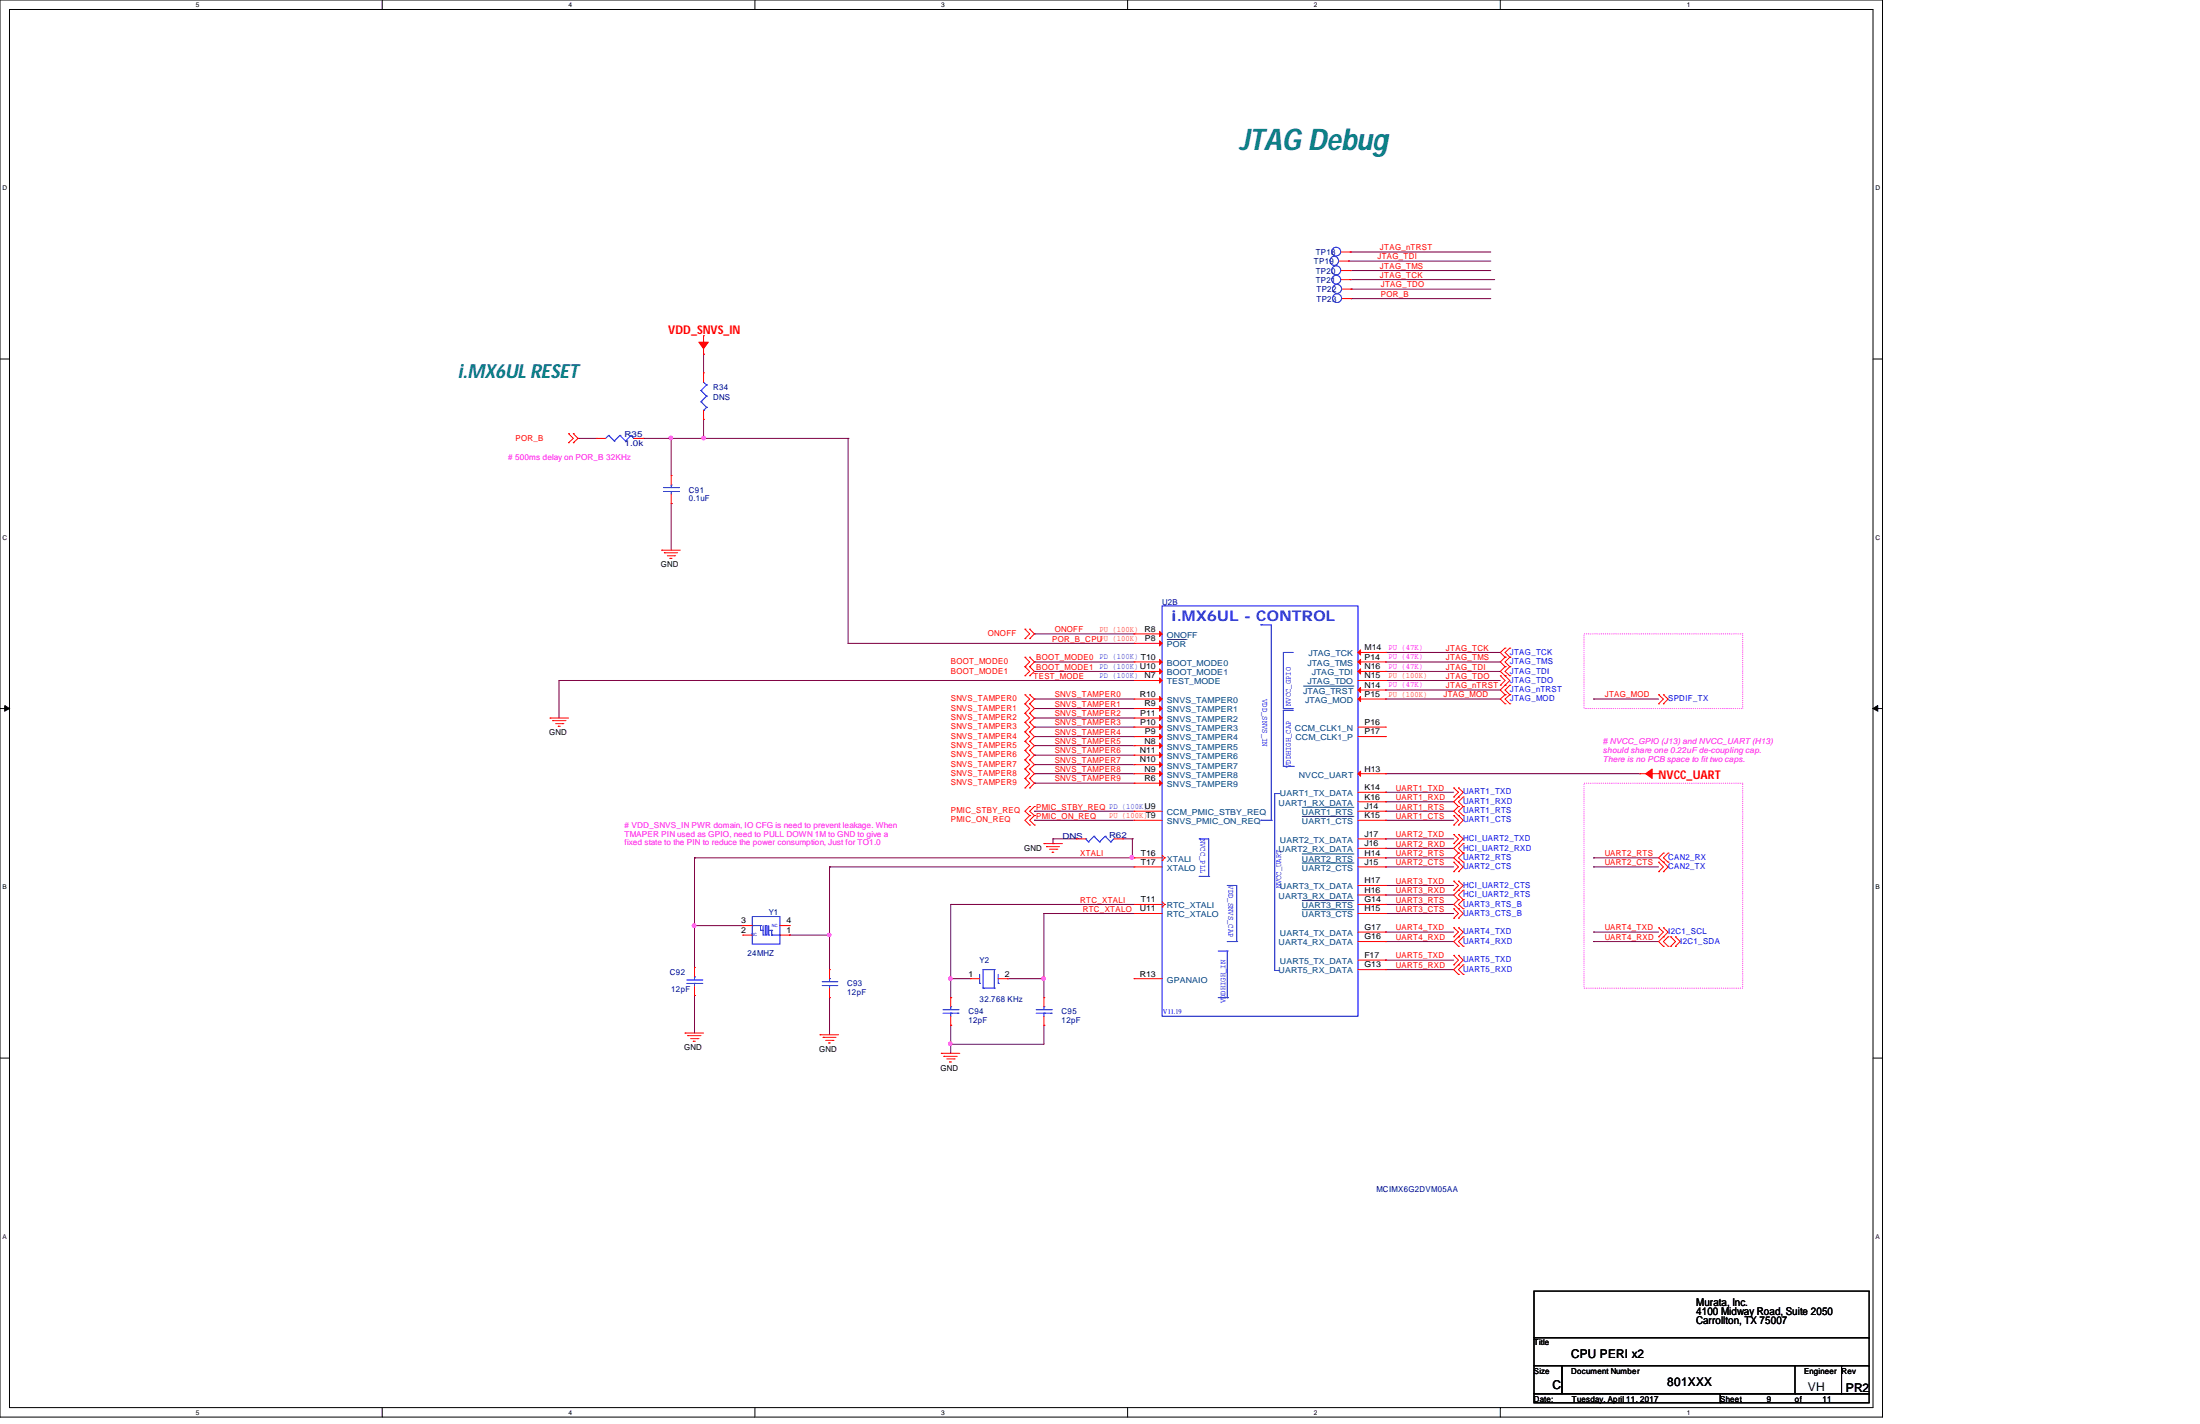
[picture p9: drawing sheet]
<svg xmlns="http://www.w3.org/2000/svg" width="432mm" height="279mm" viewBox="0 0 432 279" stroke-linecap="round" stroke-linejoin="round" font-family="sans-serif">
<path d="M0 0h369.5v278h-369.5zM1.9 1.9h365.7v274.3h-365.7z" fill="none" stroke="#000" stroke-width=".2"/>
<g fill="#fff">
<path d="M38.4 .3h.6v1.3h-.6z"/>
<path d="M38.4 276.4h.6v1.4h-.6z"/>
</g>
<path d="M75 0v1.9M75 276.2v1.8" fill="none" stroke="#000" stroke-width=".2"/>
<g fill="#fff">
<path d="M111.6 .3h.6v1.3h-.6z"/>
<path d="M111.6 276.4h.6v1.4h-.6z"/>
</g>
<path d="M148.2 0v1.9M148.2 276.2v1.8" fill="none" stroke="#000" stroke-width=".2"/>
<g fill="#fff">
<path d="M184.7 .3h.6v1.3h-.6z"/>
<path d="M184.7 276.4h.6v1.4h-.6z"/>
</g>
<path d="M221.3 0v1.9M221.3 276.2v1.8" fill="none" stroke="#000" stroke-width=".2"/>
<g fill="#fff">
<path d="M257.9 .3h.6v1.3h-.6z"/>
<path d="M257.9 276.4h.6v1.4h-.6z"/>
</g>
<path d="M294.5 0v1.9M294.5 276.2v1.8" fill="none" stroke="#000" stroke-width=".2"/>
<g fill="#fff">
<path d="M331 .3h.6v1.3h-.6z"/>
<path d="M331 276.4h.6v1.4h-.6z"/>
<path d="M.5 36.2h.9v1.3h-.9z"/>
<path d="M368.1 36.2h.9v1.3h-.9z"/>
<path d="M.5 104.7h.9v1.4h-.9z"/>
<path d="M368.1 104.7h.9v1.4h-.9z"/>
</g>
<path d="M0 70.4h1.9M367.6 70.4h1.9" fill="none" stroke="#000" stroke-width=".2"/>
<g fill="#fff">
<path d="M.5 173.3h.8v1.4h-.8z"/>
<path d="M368.1 173.3h.8v1.4h-.8z"/>
</g>
<path d="M0 139h1.9M367.6 139h1.9" fill="none" stroke="#000" stroke-width=".2"/>
<path d="M.9 138.4l1 .6-1 .5zM367.6 139l1-.6v1.1z" fill="#000" stroke="#000" stroke-width=".2"/>
<g fill="#fff">
<path d="M.5 241.9h.7v1.3h-.7z"/>
<path d="M368.1 241.9h.7v1.3h-.7z"/>
</g>
<path d="M0 207.6h1.9M367.6 207.6h1.9M301.1 253.3h65.8v9.2h-65.8zM301.1 262.5h65.8v5.5h-65.8zM301.1 268h5.5v5.5h-5.5zM301.1 273.5h36.6v1.8h-36.6zM306.6 268h54.8v5.5h-54.8zM337.7 273.5h29.2v1.8h-29.2zM352.3 273.5h.1M352.3 268v5.5M361.4 268h5.5v5.5h-5.5z" fill="none" stroke="#000" stroke-width=".2"/>
<path d="M310.9 124.4h31.2v14.6h-31.2zM310.9 153.7h31.2v40.2h-31.2z" fill="none" stroke="#f0f" stroke-width=".2" stroke-dasharray="0 .3"/>
<g fill="none" stroke="#800040" stroke-width=".2">
<path d="M264.7 51.2h.1M264.7 51.2h27.9M265 54.9h.1M265 53.1h.1M265 49.4h.1M265 54.9h28.4M265 53.1h27.6M265 49.4h27.6M265.2 56.7h.1M265.2 58.6h.1M265.2 56.7h27.4M265.2 58.6h27.4"/>
<path d="M138.1 69.5h.1M138.1 69.5v3.7M113.5 86h.1M113.5 86h3.6M126.2 86h.1M126.2 86h40.3M131.7 98.8h.1M131.7 86h.1M131.7 86v7.3M131.7 98.8v9.1M138.1 86h.1M138.1 82.3v3.7"/>
<path d="M166.5 86h.1M166.5 86v40.2h56.1M109.7 133.5h.1M109.7 133.5v7.4M109.7 133.5h112.9M203 129.9h.1M203 131.7h.1M203 137.2h.1M203 139h.1M203 124.4h.1M203 129.9h19.6M203 131.7h19.6"/>
<path d="M203 137.2h19.6M203 139h19.6M203 124.4h19.6M222.6 126.2h.1M271.9 137.2h.1M271.9 128h.1M271.9 129.9h.1M271.9 131.7h.1M271.9 133.5h.1M271.9 135.4h.1M271.9 129.9h22.6M271.9 131.7h22.6"/>
<path d="M271.9 133.5h22.6M271.9 137.2h22.6M271.9 128h22.6M271.9 135.4h22.6M312.8 137.2h.1M312.8 137.2h12.7M203 159.2h.1M203 140.9h.1M203 142.7h.1M203 144.5h.1M203 146.3h.1M203 148.2h.1"/>
<path d="M203 150h.1M203 151.8h.1M203 153.7h.1M203 159.2h19.6M203 151.8h19.6M203 140.9h19.6M203 142.7h19.6M203 144.5h19.6M203 146.3h19.6M203 148.2h19.6M203 150h19.6M203 153.7h19.6"/>
<path d="M271.9 151.8h.1M271.9 155.4h.1M271.9 157.3h.1M271.9 159.2h.1M271.9 159.2h13.4M271.9 151.8h50M271.9 155.4h13.4M271.9 157.3h13.4M136.3 168.3h.1M136.3 168.3v21.5M136.3 168.3h86.3M162.8 170.1h.1"/>
<path d="M162.8 170.1v20.1M162.8 170.1h59.8M186.6 177.5h.1M186.6 177.5h36M186.6 177.5v18.2M203 161h.1M203 161h19.6M204.9 179.2h.1M204.9 179.2h17.7M204.9 179.2v16.5M206.7 164.6h.1M206.7 165.5h.1"/>
<path d="M206.7 164.6h4.5M206.7 164.6v.9M220.4 164.6h1.8M222.2 168.3h.1M222.2 164.6h.1M222.2 164.6v3.7M271.9 161h.1M271.9 164.6h.1M271.9 166.5h.1M271.9 170.1h.1M271.9 168.3h.1M271.9 173.7h.1"/>
<path d="M271.9 175.6h.1M271.9 179.2h.1M271.9 177.5h.1M271.9 161h13.4M271.9 177.5h13.4M271.9 179.2h13.4M271.9 168.3h13.4M271.9 164.6h13.4M271.9 166.5h13.4M271.9 170.1h13.4M271.9 173.7h13.4M271.9 175.6h13.4"/>
<path d="M312.8 170.1h.1M312.8 168.3h.1M312.8 168.3h12.7M312.8 170.1h12.7M136.3 181.6h.1M136.3 195.3h.1M136.3 195.3v7.4M136.3 181.6h9.5M154.9 183.5h.1M154.9 183.5h7.9M162.8 195.7h.1M162.8 183.5h.1"/>
<path d="M162.8 195.7v7.3M186.6 192h.1M186.6 195.7h.1M186.6 192h3.8M197.7 192h.1M197.7 192h7.2M204.9 192h.1M271.9 182.9h.1M271.9 184.7h.1M271.9 188.4h.1M271.9 190.2h.1M271.9 182.9h13.4"/>
<path d="M271.9 184.7h13.4M271.9 188.4h13.4M271.9 190.2h13.4M312.8 182.9h.1M312.8 184.7h.1M312.8 182.9h12.7M312.8 184.7h12.7M186.6 201.2h.1M186.6 204.9h.1M186.6 201.2v5.5M204.9 201.2h.1M204.9 201.2v3.7h-18.3"/>
</g>
<g fill="#f0f" stroke="#f0f" stroke-width=".2">
<circle cx="204.8" cy="192" r=".34"/>
<circle cx="186.5" cy="204.8" r=".34"/>
<circle cx="138.1" cy="85.9" r=".34"/>
<circle cx="131.7" cy="85.9" r=".34"/>
<circle cx="186.5" cy="192" r=".34"/>
<circle cx="136.2" cy="181.6" r=".34"/>
<circle cx="162.7" cy="183.4" r=".32"/>
<circle cx="222.2" cy="168.2" r=".34"/>
</g>
<g fill="none" stroke="#f00" stroke-width=".2">
<path d="M262.8 51.2h1.9M263.2 53.1h1.8M263.2 54.9h1.8M263.2 49.4h1.8M263.4 56.7h1.8M263.4 58.6h1.8M264.7 51.2h.1M265 53.1h.1M265 54.9h.1M265 49.4h.1M265.2 56.7h.1M265.2 58.6h.1"/>
<path d="M138.1 69.5h.1M138.1 65.9h.1M138.1 73.2h.1M138.1 65.9v2M138.1 68.2v1.3M138.1 73.2v1.8M111.6 86.9h.1M111.6 85.1h.1M111.6 85.1l.9 .9-.9 .9M112.5 85.1h.1M112.5 86.9h.1M112.5 85.1l1 .9-1 .9"/>
<path d="M117.1 86h.1M117.1 86h1.8M124.4 86h1.8M126.2 86h.1M131.7 93.3h.1M131.7 98.8h.1M131.7 93.3v1.9M131.7 96.9v1.9M138.1 82.3h.1M138.1 80.5v1.8M129.9 107.9h.1M129.9 107.9h3.6"/>
<path d="M130.4 108.5h.1M130.4 108.5h2.6M131 109.1h1.4M131.5 109.6h.1M131.5 109.6h.4M132.4 109.1h.1M201.2 130.8h.1M201.2 128.9h.1M201.2 132.6h.1M201.2 125.3h.1M201.2 123.4h.1M201.2 136.3h.1"/>
<path d="M201.2 138.1h.1M201.2 140h.1M201.2 128.9l.9 1-.9 .9M201.2 130.8l.9 .9-.9 .9M201.2 123.4l.9 1-.9 .9M201.2 136.3l.9 .9-.9 .9M201.2 138.1l.9 .9-.9 1M201.2 140l.9 .9-.9 .8M202.1 128.9h.1M202.1 130.8h.1M202.1 132.6h.1M202.1 123.4h.1"/>
<path d="M202.1 125.3h.1M202.1 138.1h.1M202.1 136.3h.1M202.1 140h.1M202.1 128.9l.9 1-.9 .9M202.1 130.8l.9 .9-.9 .9M202.1 123.4l.9 1-.9 .9M202.1 136.3l.9 .9-.9 .9M202.1 138.1l.9 .9-.9 1M202.1 140l.9 .9-.9 .8M222.6 129.9h.1M222.6 131.7h.1"/>
<path d="M222.6 126.2h.1M222.6 124.4h.1M222.6 133.5h.1M222.6 137.2h.1M222.6 139h.1M222.6 129.9h5.5M222.6 131.7h5.5M222.6 133.5h5.5M222.6 137.2h5.5M222.6 126.2h5.5M222.6 124.4h5.5M222.6 139h5.5"/>
<path d="M266.5 128h5.4M266.5 129.9h5.4M266.5 131.7h5.4M266.5 133.5h5.4M266.5 135.4h5.4M266.5 137.2h5.4M271.9 128h.1M271.9 129.9h.1M271.9 131.7h.1M271.9 133.5h.1M271.9 135.4h.1M271.9 137.2h.1"/>
<path d="M294.5 132.6h.1M294.5 134.5h.1M294.5 132.6l.9 .9-.9 1M295.4 127.2h.1M295.4 128.9h.1M295.4 130.8h.1M295.4 134.5h.1M295.4 136.3h.1M295.4 138.1h.1M295.4 132.6h.1M295.4 127.2l-.9 .8 .9 .9M295.4 128.9l-.9 1 .9 .9"/>
<path d="M295.4 132.6l.9 .9-1.8 1.9 .9 .9M295.4 136.3l-.9 .9 .9 .9M295.4 130.8l-.9 .9 .9 .9M296.3 128.9h.1M296.3 127.2h.1M296.3 130.8h.1M296.3 136.3h.1M296.3 134.5h.1M296.3 138.1h.1M296.3 132.6h.1M296.3 127.2l-.9 .8 .9 .9M296.3 128.9l-.9 1 .9 .9"/>
<path d="M296.3 134.5l-.9 .9 .9 .9M296.3 136.3l-.9 .9 .9 .9M296.3 130.8l-.9 .9 .9 .9M325.5 136.3h.1M325.5 138.1h.1M325.5 136.3l1 .9-1 .9M326.5 136.3h.1M326.5 138.1h.1M326.5 136.3l.9 .9-.9 .9M107.9 140.9h.1M107.9 140.9h3.7M108.5 141.4h.1"/>
<path d="M108.5 141.4h2.6M109.1 142h1.4M109.6 142.5h.1M109.6 142.5h.4M110.5 142h.1M201.2 141.7h.1M201.2 143.6h.1M201.2 145.5h.1M201.2 147.2h.1M201.2 149.1h.1M201.2 150.9h.1M201.2 152.7h.1"/>
<path d="M201.2 154.6h.1M201.2 141.7l.9 1-.9 .9M201.2 143.6l.9 .9-.9 1M201.2 145.5l.9 .8-.9 .9M201.2 147.2l.9 1-.9 .9M201.2 149.1l.9 .9-.9 .9M201.2 150.9l.9 .9-.9 .9M201.2 152.7l.9 1-.9 .9M202.1 158.2h.1M202.1 141.7h.1M202.1 143.6h.1M202.1 145.5h.1"/>
<path d="M202.1 147.2h.1M202.1 149.1h.1M202.1 150.9h.1M202.1 152.7h.1M202.1 154.6h.1M202.1 158.2l-.9 1 .9 .8M202.1 141.7l.9 1-.9 .9M202.1 143.6l.9 .9-.9 1M202.1 145.5l.9 .8-.9 .9M202.1 147.2l.9 1-.9 .9M202.1 149.1l.9 .9-.9 .9M202.1 150.9l.9 .9-.9 .9"/>
<path d="M202.1 152.7l.9 1-.9 .9M203 158.2h.1M203 158.2l-.9 1 .9 .8M222.6 159.2h.1M222.6 140.9h.1M222.6 142.7h.1M222.6 144.5h.1M222.6 146.3h.1M222.6 148.2h.1M222.6 150h.1M222.6 151.8h.1M222.6 153.7h.1"/>
<path d="M222.6 140.9h5.5M222.6 151.8h5.5M222.6 144.5h5.5M222.6 159.2h5.5M222.6 142.7h5.5M222.6 146.3h5.5M222.6 148.2h5.5M222.6 150h5.5M222.6 153.7h5.5M266.5 151.8h5.4M266.5 144.5h5.4M266.5 159.2h5.4"/>
<path d="M266.5 142.7h5.4M266.5 155.4h5.4M266.5 157.3h5.4M271.9 144.5h.1M271.9 142.7h.1M271.9 155.4h.1M271.9 157.3h.1M271.9 159.2h.1M271.9 151.8h.1M285.3 154.6h.1M285.3 156.4h.1M285.3 154.6l1 .8-1 1"/>
<path d="M286.3 154.6h.1M286.3 156.4h.1M286.3 158.2h.1M286.3 154.6l.9 .8-1.9 1.9 1 .9M286.3 158.2l-1 1 1 .8M287.2 158.2h.1M287.2 156.4h.1M287.2 156.4l-.9 .9 .9 .9M287.2 158.2l-.9 1 .9 .8M321.9 151.8h.1M321.9 151.8h1.3M323.5 151.8h2"/>
<path d="M325.5 151.8h.1M202.1 160h.1M202.1 161.9h.1M202.1 160l-.9 1 .9 .9M203 160h.1M203 161.9h.1M203 160l-.9 1 .9 .9M204.9 165.5h.1M204.9 165.5h3.6M205.4 166.1h.1M205.4 166.1h2.5M206 166.6h1.4"/>
<path d="M206.5 167.2h.1M206.5 167.2h.3M207.4 166.6h.1M211.2 164.6h.1M211.2 164.6h1.9M218.6 164.6h1.8M220.4 164.6h.1M222.6 177.5h.1M222.6 170.1h.1M222.6 168.3h.1M222.6 161h.1M222.6 179.2h.1"/>
<path d="M222.6 177.5h5.5M222.6 170.1h5.5M222.6 168.3h5.5M222.6 161h5.5M222.6 179.2h5.5M228.1 178h.1M228.1 168.8h.1M228.1 177l.5 .5M228.1 167.8l.5 .5M228.6 177.5h.1M228.6 168.3h.1M228.6 177.5l-.5 .5"/>
<path d="M228.6 168.3l-.5 .5M266.5 177.5h5.4M266.5 170.1h5.4M266.5 168.3h5.4M266.5 161h5.4M266.5 179.2h5.4M266.5 164.6h5.4M266.5 166.5h5.4M266.5 173.7h5.4M266.5 175.6h5.4M271.9 161h.1M271.9 164.6h.1"/>
<path d="M271.9 166.5h.1M271.9 168.3h.1M271.9 170.1h.1M271.9 177.5h.1M271.9 179.2h.1M271.9 173.7h.1M271.9 175.6h.1M285.3 163.7h.1M285.3 165.5h.1M285.3 161.9h.1M285.3 160h.1M285.3 171h.1"/>
<path d="M285.3 169.2h.1M285.3 178.3h.1M285.3 172.9h.1M285.3 174.7h.1M285.3 163.7l1 .9-1 .9M285.3 160l1 1-1 .9M285.3 169.2l1 .9-1 .9M285.3 178.3l1 .9-1 1M285.3 172.9l1 .8-1 1M286.3 163.7h.1M286.3 165.5h.1M286.3 167.4h.1"/>
<path d="M286.3 161.9h.1M286.3 160h.1M286.3 171h.1M286.3 169.2h.1M286.3 178.3h.1M286.3 176.5h.1M286.3 172.9h.1M286.3 174.7h.1M286.3 163.7l.9 .9-1.9 1.9 1 .9M286.3 160l.9 1-.9 .9M286.3 169.2l.9 .9-.9 .9M286.3 167.4l-1 .9 1 .9"/>
<path d="M286.3 178.3l.9 .9-.9 1M286.3 176.5l-1 1 1 .8M286.3 172.9l.9 .8-1.9 1.9 1 .9M287.2 167.4h.1M287.2 165.5h.1M287.2 160h.1M287.2 169.2h.1M287.2 176.5h.1M287.2 178.3h.1M287.2 174.7h.1M287.2 165.5l-.9 1 .9 .9M287.2 167.4l-.9 .9 .9 .9"/>
<path d="M287.2 176.5l-.9 1 .9 .8M287.2 174.7l-.9 .9 .9 .9M325.5 169.2h.1M325.5 171h.1M325.5 169.2l1 .9-1 .9M326.5 169.2h.1M326.5 171h.1M326.5 167.4h.1M326.5 169.2l.9 .9-.9 .9M326.5 167.4l-1 .9 1 .9M327.4 169.2h.1M327.4 167.4h.1"/>
<path d="M327.4 167.4l-.9 .9 .9 .9M136.3 189.8h.1M136.3 195.3h.1M136.3 189.8v1.9M136.3 193.5v1.8M145.8 183.5h.1M145.8 181.6h.1M145.8 183.5h1.9M145.8 181.6h1.9M153.1 183.5h1.8M153.1 181.6h1.8M154.9 183.5h.1"/>
<path d="M154.9 181.6h.1M162.8 190.2h.1M162.8 195.7h.1M162.8 190.2v1.8M162.8 193.9v1.8M186.6 195.7h.1M186.6 195.7v1.8M186.6 199.4v1.8M190.4 192h.1M190.4 192h1.9M195.9 192h1.8M197.7 192h.1"/>
<path d="M204.9 195.7h.1M204.9 195.7v1.8M204.9 199.4v1.8M222.6 192h.1M222.6 192h5.5M266.5 184.7h5.4M266.5 188.4h5.4M266.5 190.2h5.4M266.5 182.9h5.4M271.9 184.7h.1M271.9 188.4h.1M271.9 190.2h.1"/>
<path d="M271.9 182.9h.1M285.3 180.2h.1M285.3 182h.1M285.3 183.8h.1M285.3 187.5h.1M285.3 189.3h.1M285.3 182l1 .9-1 .9M285.3 187.5l1 .9-1 .9M286.3 180.2h.1M286.3 182h.1M286.3 183.8h.1M286.3 185.7h.1"/>
<path d="M286.3 189.3h.1M286.3 191.2h.1M286.3 187.5h.1M286.3 182l.9 .9-1.9 1.8 1 1M286.3 187.5l.9 .9-1.9 1.8 1 1M287.2 185.7h.1M287.2 183.8h.1M287.2 191.2h.1M287.2 189.3h.1M287.2 183.8l-.9 .9 .9 1M287.2 189.3l-.9 .9 .9 1M325.5 182h.1"/>
<path d="M325.5 183.8h.1M325.5 182l1 .9-1 .9M326.5 185.7h.1M326.5 183.8h.1M326.5 182h.1M326.5 182l.9 .9-1.9 1.8 1 1M327.4 183.8h.1M327.4 185.7h.1M327.4 183.8l-.9 .9 .9 1M327.9 183.8h.1M327.9 185.7h.1M327.9 183.8l.9 .9-.9 1"/>
<path d="M328.8 185.7h.1M328.8 183.8h.1M328.8 183.8l1 .9-1 1M134.5 202.7h.1M134.5 202.7h3.6M135 203.2h.1M135 203.2h2.6M135.6 203.8h1.4M136.1 204.3h.1M136.1 204.3h.4M137 203.8h.1M161 203h.1"/>
<path d="M161 203h3.6M161.5 203.5h.1M161.5 203.5h2.6M162.1 204.1h1.4M162.6 204.6h.1M162.6 204.6h.4M163.5 204.1h.1M184.7 206.7h.1M184.7 206.7h3.7M185.3 207.3h.1M185.3 207.3h2.6M185.8 207.8h1.5"/>
<path d="M186.4 208.4h.1M186.4 208.4h.4M186.6 201.2h.1M187.3 207.8h.1M204.9 201.2h.1"/>
</g>
<g fill="#f00" stroke="#f00" stroke-width=".2">
<path d="M266.5 128l.5-.5v1z"/>
<path d="M266.5 129.9l.5-.5v1z"/>
<path d="M266.5 131.7l.5-.5v1z"/>
<path d="M266.5 135.4l.5-.5v1z"/>
<path d="M266.5 137.2l.5-.5v1z"/>
<path d="M227.6 129.4l.5 .5-.5 .5z"/>
<path d="M227.6 131.2l.5 .5-.5 .5z"/>
<path d="M227.6 125.7l.5 .5-.5 .5z"/>
<path d="M227.6 123.9l.5 .5-.5 .5z"/>
<path d="M227.6 133l.5 .5-.5 .5z"/>
<path d="M227.6 136.7l.5 .5-.5 .5z"/>
<path d="M227.6 138.5l.5 .5-.5 .5z"/>
<path d="M227.6 140.4l.5 .5-.5 .5z"/>
<path d="M227.6 142.2l.5 .5-.5 .5z"/>
<path d="M227.6 144l.5 .5-.5 .5z"/>
<path d="M227.6 145.8l.5 .5-.5 .5z"/>
<path d="M227.6 147.7l.5 .5-.5 .5z"/>
<path d="M227.6 149.5l.5 .5-.5 .5z"/>
<path d="M227.6 151.3l.5 .5-.5 .5z"/>
<path d="M227.6 153.2l.5 .5-.5 .5z"/>
<path d="M266.5 151.8l.5-.5v1z"/>
<path d="M323 151.8l1.3-.9v1.8z" fill-rule="evenodd"/>
<path d="M137.2 67.1h1.8l-.9 1.3z" fill-rule="evenodd"/>
</g>
<g fill="none" stroke="#00f" stroke-width=".2">
<path d="M137.6 76.6h.1M137.6 78.8h.1M137.6 76.6l1.1 1.1M137.6 78.8l1.1 1.1M138.1 75l.6 .5M138.7 75.5h.1M138.7 77.7h.1M138.7 79.9h.1M138.7 75.5l-1.1 1.1M138.7 77.7l-1.1 1.1M138.7 79.9l-.6 .6M119.5 85.4h.1"/>
<path d="M119.5 85.4l-.6 .6M119.5 85.4l1.1 1.1M120.6 86.5h.1M121.7 85.4h.1M121.7 85.4l-1.1 1.1M121.7 85.4l1.1 1.1M122.8 86.5h.1M123.9 85.4h.1M123.9 85.4l-1.1 1.1M123.9 85.4l.5 .6M124.4 86h.1M130.2 96.4h3"/>
<path d="M130.2 95.7h3M131.7 96.4h.1M131.7 95.2h.1M131.7 95.2v.5M131.7 96.4v.5M133.2 96.4h.1M133.2 95.7h.1M138.1 80.5h.1M228.1 118.9h38.4v80.5h-38.4zM247.5 122.6h.1M247.5 122.6h2v38.4M251.9 139h.1"/>
<path d="M251.9 139h1.8M253.7 128h.1M253.7 139h.1M253.7 139.4h.1M253.7 128h-1.8v11M253.7 139.4h-1.8v11M250.2 155.7h.1M250.2 155.7v34.7M250.2 155.7h.9M251.9 150.4h.1M251.9 150.4h1.9M253.8 150.4h.1"/>
<path d="M147.7 179.8h5.4v5.5h-5.4zM213.1 164.6h.1M213.1 164.6l.5 .6M213.6 165.2h.1M214.7 164.1h.1M214.7 164.1l1.1 1.1M214.7 164.1l-1.1 1.1M215.8 165.2h.1M216.9 164.1h.1M216.9 164.1l1.1 1.1M216.9 164.1l-1.1 1.1M218 165.2h.1"/>
<path d="M218.6 164.6l-.6 .6M235.4 164.6h.1M235.4 172h.1M235.4 164.6h1.8v7.4M235.4 172h1.8M237.2 172h.1M240.9 173.7h.1M240.9 173.7h1.8v11M247.5 161h.1M247.5 161h2M249.5 161h.1M134.8 193h3"/>
<path d="M134.8 192.3h3M136.3 193h.1M136.3 191.7h.1M136.3 191.7v.6M136.3 193v.5M137.8 193h.1M137.8 192.3h.1M147.7 181.6h.1M147.7 181.6h1.6M149.3 182.5h.1M149.3 181.6h.1M149.3 182.5h.5"/>
<path d="M149.3 181.6v.9M149.8 183.5h.1M149.8 181.6v1.9M150.2 181.6h.3v1.9h-.3zM150.9 183.5h.1M150.9 181.6v1.9M150.9 182.5h.6M151.5 183.5h.1M151.5 182.5h.1M151.5 182.5v1M151.5 183.5h1.6M153.1 183.5h.1"/>
<path d="M161.4 193.4h2.9M161.4 192.6h2.9M162.8 193.4h.1M162.8 192h.1M162.8 192v.6M162.8 193.4v.5M164.3 193.4h.1M164.3 192.6h.1M185.1 198.8h2.9M185.1 198.1h2.9M186.6 198.8h.1M186.6 197.5h.1"/>
<path d="M186.6 197.5v.6M186.6 198.8v.6M188 198.8h.1M188 198.1h.1M192.3 193h.1M192.3 191.2v1.8M193 193.9h.1M193 190.2h.1M193 190.2v3.7M193 193.9h2.2M193 190.2h2.2M195.2 193.9h.1"/>
<path d="M195.2 190.2h.1M195.2 190.2v3.7M195.9 193h.1M195.9 191.2v1.8M203.4 198.8h2.9M203.4 198.1h2.9M204.9 198.8h.1M204.9 197.5h.1M204.9 197.5v.6M204.9 198.8v.6M206.3 198.8h.1M206.3 198.1h.1"/>
<path d="M239.1 186.6h1.8M239.1 195.7h1.8M240.9 184.7h.1M240.9 186.6h.1M240.9 195.7h.1M240.9 184.7h1.8M240.9 186.6v9.1M242.7 184.7h.1M250.2 190.4h.1M250.2 190.4h.9"/>
<circle cx="261.9" cy="51.2" r=".86"/>
<circle cx="262.3" cy="53" r=".89"/>
<circle cx="262.3" cy="54.9" r=".87"/>
<circle cx="262.3" cy="49.4" r=".87"/>
<circle cx="262.4" cy="56.7" r=".89"/>
<circle cx="262.4" cy="58.5" r=".87"/>
</g>
<g fill="none" stroke="#004080" stroke-width=".2">
<path d="M229 125.5h3.8M232.8 125.5h.1M255.8 134.6h9.8M265.6 134.6h.1M255.5 158.4h10.1M265.6 158.4h.1M255.5 160.2h10.1M255.5 167.6h10.1M255.5 169.3h10.1M255.5 176.7h10.1M255.5 178.5h10.1M265.6 160.2h.1"/>
<path d="M265.6 167.6h.1M265.6 169.3h.1M265.6 176.7h.1M265.6 178.5h.1"/>
</g>
<text font-size="5.8" fill="#008080" x="243.2" y="29.4">JTAG Debug</text>
<text font-size="3.8" fill="#008080" x="89.8" y="74.1">i.MX6UL RESET</text>
<text font-size="2.9" fill="#00f" x="230" y="121.8">i.MX6UL - CONTROL</text>
<g font-size="2.4" fill="#f00">
<text x="131.1" y="65.4">VDD_SNVS_IN</text>
<text x="325.5" y="152.8">NVCC_UART</text>
</g>
<g font-size="2.4">
<text x="308.4" y="266.5">CPU PERI x2</text>
<text x="304.7" y="272.5">C</text>
<text x="327.2" y="271.9">801XXX</text>
<text x="354.8" y="272.9">VH</text>
<text x="362.3" y="273">PR2</text>
</g>
<g font-size="2.1">
<text x="332.9" y="256.2">Murata, Inc.</text>
<text x="332.9" y="258">4100 Midway Road, Suite 2050</text>
<text x="332.9" y="259.8">Carrollton, TX 75007</text>
</g>
<g font-size="1.6" fill="#000080">
<text x="257.9" y="51.8">TP19</text>
<text x="258.2" y="53.7">TP20</text>
<text x="258.2" y="50">TP18</text>
<text x="258.2" y="55.5">TP21</text>
<text x="258.4" y="57.3">TP22</text>
<text x="258.4" y="59.2">TP23</text>
<text x="140" y="76.5">R34</text>
<text x="140" y="78.4">DNS</text>
<text x="122.6" y="85.7">R35</text>
<text x="122.6" y="87.5">1.0k</text>
<text x="135.2" y="96.7">C91</text>
<text x="135.2" y="98.3">0.1uF</text>
<text x="228.1" y="118.6">U2B</text>
<text x="208.5" y="164.7">DNS</text>
<text x="217.7" y="164.3">R62</text>
<text x="150.9" y="179.5">Y1</text>
<text x="131.5" y="191.3">C92</text>
<text x="146.7" y="187.5">24MHZ</text>
<text x="192.3" y="189">Y2</text>
<text x="131.7" y="194.6">12pF</text>
<text x="166.3" y="193.5">C93</text>
<text x="166.3" y="195.2">12pF</text>
<text x="192.3" y="196.5">32.768 KHz</text>
<text x="190.1" y="199.1">C94</text>
<text x="190.1" y="200.7">12pF</text>
<text x="208.4" y="199.1">C95</text>
<text x="208.4" y="200.7">12pF</text>
<text x="270.2" y="233.8">MCIMX6G2DVM05AA</text>
</g>
<g font-size="1.6" fill="#f00">
<text x="270.3" y="50.9">JTAG_TDI</text>
<text x="270.8" y="52.7">JTAG_TMS</text>
<text x="270.8" y="49.1">JTAG_nTRST</text>
<text x="270.8" y="54.5">JTAG_TCK</text>
<text x="271" y="56.4">JTAG_TDO</text>
<text x="271" y="58.3">POR_B</text>
<text x="101.2" y="86.4">POR_B</text>
<text x="193.9" y="124.8">ONOFF</text>
<text x="206.5" y="125.9">POR_B_CPUPU (100K)</text>
<text x="207" y="124">ONOFF</text>
<text x="186.6" y="130.3">BOOT_MODE0</text>
<text x="203.4" y="129.5">BOOT_MODE0</text>
<text x="203.4" y="131.4">BOOT_MODE1</text>
<text x="283.8" y="127.7">JTAG_TCK</text>
<text x="283.8" y="129.5">JTAG_TMS</text>
<text x="283.8" y="131.4">JTAG_TDI</text>
<text x="186.6" y="132.2">BOOT_MODE1</text>
<text x="186.6" y="137.6">SNVS_TAMPER0</text>
<text x="202.9" y="133.2">TEST_MODE</text>
<text x="207" y="136.8">SNVS_TAMPER0</text>
<text x="283.3" y="136.8">JTAG_MOD</text>
<text x="283.8" y="133.2">JTAG_TDO</text>
<text x="283.8" y="135">JTAG_nTRST</text>
<text x="315" y="136.8">JTAG_MOD</text>
<text x="186.6" y="139.4">SNVS_TAMPER1</text>
<text x="186.6" y="141.3">SNVS_TAMPER2</text>
<text x="186.6" y="143.1">SNVS_TAMPER3</text>
<text x="207" y="138.7">SNVS_TAMPER1</text>
<text x="207" y="140.5">SNVS_TAMPER2</text>
<text x="207" y="142.3">SNVS_TAMPER3</text>
<text x="186.6" y="144.9">SNVS_TAMPER4</text>
<text x="186.6" y="146.7">SNVS_TAMPER5</text>
<text x="186.6" y="148.6">SNVS_TAMPER6</text>
<text x="207" y="144.2">SNVS_TAMPER4</text>
<text x="207" y="146">SNVS_TAMPER5</text>
<text x="207" y="147.8">SNVS_TAMPER6</text>
<text x="207" y="149.7">SNVS_TAMPER7</text>
<text x="186.6" y="150.5">SNVS_TAMPER7</text>
<text x="186.6" y="152.2">SNVS_TAMPER8</text>
<text x="186.6" y="154.1">SNVS_TAMPER9</text>
<text x="207" y="151.5">SNVS_TAMPER8</text>
<text x="207" y="153.3">SNVS_TAMPER9</text>
<text x="274" y="155.1">UART1_TXD</text>
<text x="186.6" y="159.6">PMIC_STBY_REQ</text>
<text x="186.6" y="161.4">PMIC_ON_REQ</text>
<text x="203.4" y="158.8">PMIC_STBY_REQ PD (100K)U9</text>
<text x="203.4" y="160.6">PMIC_ON_REQ</text>
<text x="274" y="157">UART1_RXD</text>
<text x="274" y="160.6">UART1_CTS</text>
<text x="274" y="158.8">UART1_RTS</text>
<text x="212" y="168">XTALI</text>
<text x="274" y="164.3">UART2_TXD</text>
<text x="274" y="166.1">UART2_RXD</text>
<text x="274" y="168">UART2_RTS</text>
<text x="315" y="168">UART2_RTS</text>
<text x="274" y="169.8">UART2_CTS</text>
<text x="274" y="173.4">UART3_TXD</text>
<text x="315" y="169.8">UART2_CTS</text>
<text x="212" y="177.1">RTC_XTALI</text>
<text x="212.5" y="178.9">RTC_XTALO</text>
<text x="274" y="175.3">UART3_RXD</text>
<text x="274" y="178.9">UART3_CTS</text>
<text x="274" y="177.1">UART3_RTS</text>
<text x="274" y="182.5">UART4_TXD</text>
<text x="274" y="184.4">UART4_RXD</text>
<text x="315" y="182.5">UART4_TXD</text>
<text x="315" y="184.4">UART4_RXD</text>
<text x="274" y="188">UART5_TXD</text>
<text x="274" y="189.9">UART5_RXD</text>
</g>
<g font-size="1.6" fill="#f0f">
<text x="99.7" y="90.3"># 500ms delay on POR_B 32KHz</text>
<text x="272.5" y="129.4">PU (47K)</text>
<text x="272.5" y="127.6">PU (47K)</text>
<text x="272.5" y="131.2">PU (47K)</text>
<text x="272.5" y="134.9">PU (47K)</text>
<text x="314.6" y="146"># NVCC_GPIO (J13) and NVCC_UART (H13)</text>
<text x="314.6" y="147.7">should share one 0.22uF de-coupling cap.</text>
<text x="314.6" y="149.4">There is no PCB space to fit two caps.</text>
<text x="122.6" y="162.5"># VDD_SNVS_IN PWR domain, IO CFG is need to prevent leakage. When</text>
<text x="122.6" y="164.2">TMAPER PIN used as GPIO, need to PULL DOWN 1M to GND to give a</text>
<text x="122.6" y="165.9">fixed state to the PIN to reduce the power consumption, Just for TO1.0</text>
</g>
<g font-size="1.6">
<text x="129.7" y="111.3">GND</text>
<text x="224.6" y="124">R8</text>
<text x="224.7" y="125.8">P8</text>
<text x="267.8" y="127.6">M14</text>
<text x="267.8" y="129.5">P14</text>
<text x="267.8" y="131.3">N16</text>
<text x="223.7" y="136.7">R10</text>
<text x="224.6" y="133.1">N7</text>
<text x="267.8" y="133.1">N15</text>
<text x="267.8" y="135">N14</text>
<text x="267.8" y="136.7">P15</text>
<text x="223.8" y="140.5">P11</text>
<text x="223.8" y="142.2">P10</text>
<text x="224.6" y="138.6">R9</text>
<text x="267.8" y="142.2">P16</text>
<text x="107.8" y="144.2">GND</text>
<text x="223.7" y="147.7">N11</text>
<text x="223.7" y="149.6">N10</text>
<text x="224.6" y="145.9">N8</text>
<text x="224.7" y="144.1">P9</text>
<text x="267.8" y="144.1">P17</text>
<text x="224.6" y="151.4">N9</text>
<text x="224.6" y="153.2">R6</text>
<text x="267.8" y="155">K14</text>
<text x="267.8" y="151.4">H13</text>
<text x="267.8" y="156.9">K16</text>
<text x="267.8" y="158.8">J14</text>
<text x="267.8" y="160.5">K15</text>
<text x="201" y="167">GND</text>
<text x="223.9" y="167.9">T16</text>
<text x="267.8" y="164.2">J17</text>
<text x="267.8" y="166">J16</text>
<text x="267.8" y="167.9">H14</text>
<text x="223.9" y="169.7">T17</text>
<text x="267.8" y="169.7">J15</text>
<text x="267.8" y="173.3">H17</text>
<text x="223.7" y="178.8">U11</text>
<text x="223.9" y="177">T11</text>
<text x="267.8" y="177">G14</text>
<text x="267.8" y="178.8">H15</text>
<text x="267.8" y="175.2">H16</text>
<text x="145.5" y="183">2</text>
<text x="145.5" y="181.2">3</text>
<text x="154.3" y="183">1</text>
<text x="154.3" y="181.2">4</text>
<text x="267.8" y="184.3">G16</text>
<text x="267.8" y="182.5">G17</text>
<text x="190.1" y="191.6">1</text>
<text x="197.2" y="191.6">2</text>
<text x="223.7" y="191.6">R13</text>
<text x="267.8" y="188">F17</text>
<text x="267.8" y="189.8">G13</text>
<text x="134.3" y="206">GND</text>
<text x="160.8" y="206.4">GND</text>
<text x="184.6" y="210.1">GND</text>
<text x="301.1" y="264">Title</text>
<text x="301.1" y="269.5">Size</text>
<text x="308.4" y="269.5">Document Number</text>
<text x="354.1" y="269.5">Engineer</text>
<text x="361.4" y="269.5">Rev</text>
<text x="301.1" y="275">Date:</text>
<text x="308.5" y="275">Tuesday, April 11, 2017</text>
<text x="337.7" y="275">Sheet</text>
<text x="346.8" y="275">9</text>
<text x="352.3" y="275">of</text>
<text x="357.7" y="275">11</text>
</g>
<g font-size="1.6" fill="#ff8000">
<text x="215.8" y="124">PU (100K)</text>
<text x="272.5" y="136.7">PU (100K)</text>
<text x="272.5" y="133.1">PU (100K)</text>
<text x="217.7" y="160.5">PU (100K)T9</text>
</g>
<g font-size="1.6" fill="#004080">
<text x="229" y="125.1">ONOFF</text>
<text x="229" y="130.6">BOOT_MODE0</text>
<text x="229" y="127">POR</text>
<text x="256.6" y="130.6">JTAG_TMS</text>
<text x="256.8" y="128.8">JTAG_TCK</text>
<text x="229" y="132.5">BOOT_MODE1</text>
<text x="229" y="134.3">TEST_MODE</text>
<text x="229" y="137.9">SNVS_TAMPER0</text>
<text x="255.8" y="136.1">JTAG_TRST</text>
<text x="256.2" y="137.9">JTAG_MOD</text>
<text x="256.6" y="134.3">JTAG_TDO</text>
<text x="257.5" y="132.5">JTAG_TDI</text>
<text x="229" y="139.8">SNVS_TAMPER1</text>
<text x="229" y="141.6">SNVS_TAMPER2</text>
<text x="229" y="143.4">SNVS_TAMPER3</text>
<text x="254.2" y="143.4">CCM_CLK1_N</text>
<text x="229" y="145.3">SNVS_TAMPER4</text>
<text x="229" y="147.1">SNVS_TAMPER5</text>
<text x="229" y="148.9">SNVS_TAMPER6</text>
<text x="254.3" y="145.3">CCM_CLK1_P</text>
<text x="229" y="150.8">SNVS_TAMPER7</text>
<text x="229" y="152.6">SNVS_TAMPER8</text>
<text x="229" y="154.4">SNVS_TAMPER9</text>
<text x="254.9" y="152.6">NVCC_UART</text>
<text x="229" y="159.9">CCM_PMIC_STBY_REQ</text>
<text x="229" y="161.7">SNVS_PMIC_ON_REQ</text>
<text x="251" y="158.1">UART1_RX_DATA</text>
<text x="251.2" y="156.2">UART1_TX_DATA</text>
<text x="255.5" y="159.9">UART1_RTS</text>
<text x="255.5" y="161.7">UART1_CTS</text>
<text x="251" y="167.2">UART2_RX_DATA</text>
<text x="251.2" y="165.4">UART2_TX_DATA</text>
<text x="229" y="170.9">XTALO</text>
<text x="229" y="169.1">XTALI</text>
<text x="255.5" y="169.1">UART2_RTS</text>
<text x="255.5" y="170.9">UART2_CTS</text>
<text x="229" y="178.2">RTC_XTALI</text>
<text x="251" y="176.4">UART3_RX_DATA</text>
<text x="251.2" y="174.5">UART3_TX_DATA</text>
<text x="255.5" y="178.2">UART3_RTS</text>
<text x="229" y="180">RTC_XTALO</text>
<text x="251" y="185.5">UART4_RX_DATA</text>
<text x="251.2" y="183.6">UART4_TX_DATA</text>
<text x="255.5" y="180">UART3_CTS</text>
<text x="251" y="191">UART5_RX_DATA</text>
<text x="251.2" y="189.1">UART5_TX_DATA</text>
<text x="229" y="192.8">GPANAIO</text>
</g>
<g font-size="1.6" fill="#8000ff">
<text x="215.8" y="129.4">PD (100K) T10</text>
<text x="215.8" y="131.2">PD (100K)U10</text>
<text x="215.8" y="133.1">PD (100K)</text>
</g>
<g font-size="1.6" fill="#00f">
<text x="296.3" y="128.4">JTAG_TCK</text>
<text x="296.3" y="130.3">JTAG_TMS</text>
<text x="247.8" y="137.2" transform="rotate(90 247.8 137.2)">VDD_SNVS_IN</text>
<text x="296.3" y="135.8">JTAG_nTRST</text>
<text x="296.3" y="137.6">JTAG_MOD</text>
<text x="296.3" y="132.2">JTAG_TDI</text>
<text x="296.3" y="133.9">JTAG_TDO</text>
<text x="327.4" y="137.6">SPDIF_TX</text>
<text x="253.3" y="138.5" transform="rotate(-90 253.3 138.5)">NVCC_GPIO</text>
<text x="253.3" y="150.7" transform="rotate(-90 253.3 150.7)">VDDHIGH_CAP</text>
<text x="287.2" y="155.9">UART1_TXD</text>
<text x="287.2" y="157.7">UART1_RXD</text>
<text x="287.2" y="161.4">UART1_CTS</text>
<text x="287.2" y="159.6">UART1_RTS</text>
<text x="235.6" y="164.6" transform="rotate(90 235.6 164.6)">NVCC_PLL</text>
<text x="287.2" y="165">HCI_UART2_TXD</text>
<text x="287.2" y="166.9">HCI_UART2_RXD</text>
<text x="241.1" y="173.7" transform="rotate(90 241.1 173.7)">VDD_SNVS_CAP</text>
<text x="287.2" y="170.5">UART2_CTS</text>
<text x="287.2" y="168.7">UART2_RTS</text>
<text x="327.4" y="170.5">CAN2_TX</text>
<text x="327.4" y="168.7">CAN2_RX</text>
<text x="251.5" y="174.3" transform="rotate(-90 251.5 174.3)">NVCC_UART</text>
<text x="287.2" y="179.7">UART3_CTS_B</text>
<text x="287.2" y="177.9">UART3_RTS_B</text>
<text x="287.2" y="174.2">HCI_UART2_CTS</text>
<text x="287.2" y="176">HCI_UART2_RTS</text>
<text x="287.2" y="183.3">UART4_TXD</text>
<text x="287.2" y="185.2">UART4_RXD</text>
<text x="327.4" y="183.3">I2C1_SCL</text>
<text x="329.8" y="185.2">I2C1_SDA</text>
<text x="287.2" y="190.7">UART5_RXD</text>
<text x="287.2" y="188.8">UART5_TXD</text>
<text x="240.5" y="196.8" transform="rotate(-90 240.5 196.8)">VDDHIGH_IN</text>
</g>
<text font-size="1.4" fill="#00f" x="228.3" y="199">V11.19</text>
<g font-size="1.3">
<text x="38.4" y="1.4">5</text>
<text x="111.6" y="1.4">4</text>
<text x="184.7" y="1.4">3</text>
<text x="257.9" y="1.4">2</text>
<text x="331" y="1.4">1</text>
<text x=".5" y="37.3">D</text>
<text x="368.1" y="37.3">D</text>
<text x=".5" y="105.9">C</text>
<text x="368.1" y="105.9">C</text>
<text x=".5" y="174.5">B</text>
<text x="368.1" y="174.5">B</text>
<text x=".5" y="243.1">A</text>
<text x="368.1" y="243.1">A</text>
<text x="38.4" y="277.6">5</text>
<text x="111.6" y="277.6">4</text>
<text x="184.7" y="277.6">3</text>
<text x="257.9" y="277.6">2</text>
<text x="331" y="277.6">1</text>
</g>
<g font-size=".8" fill="#00f">
<text x="147.4" y="183.7">NC</text>
<text x="151.5" y="181.9">NC</text>
</g>
</svg>
